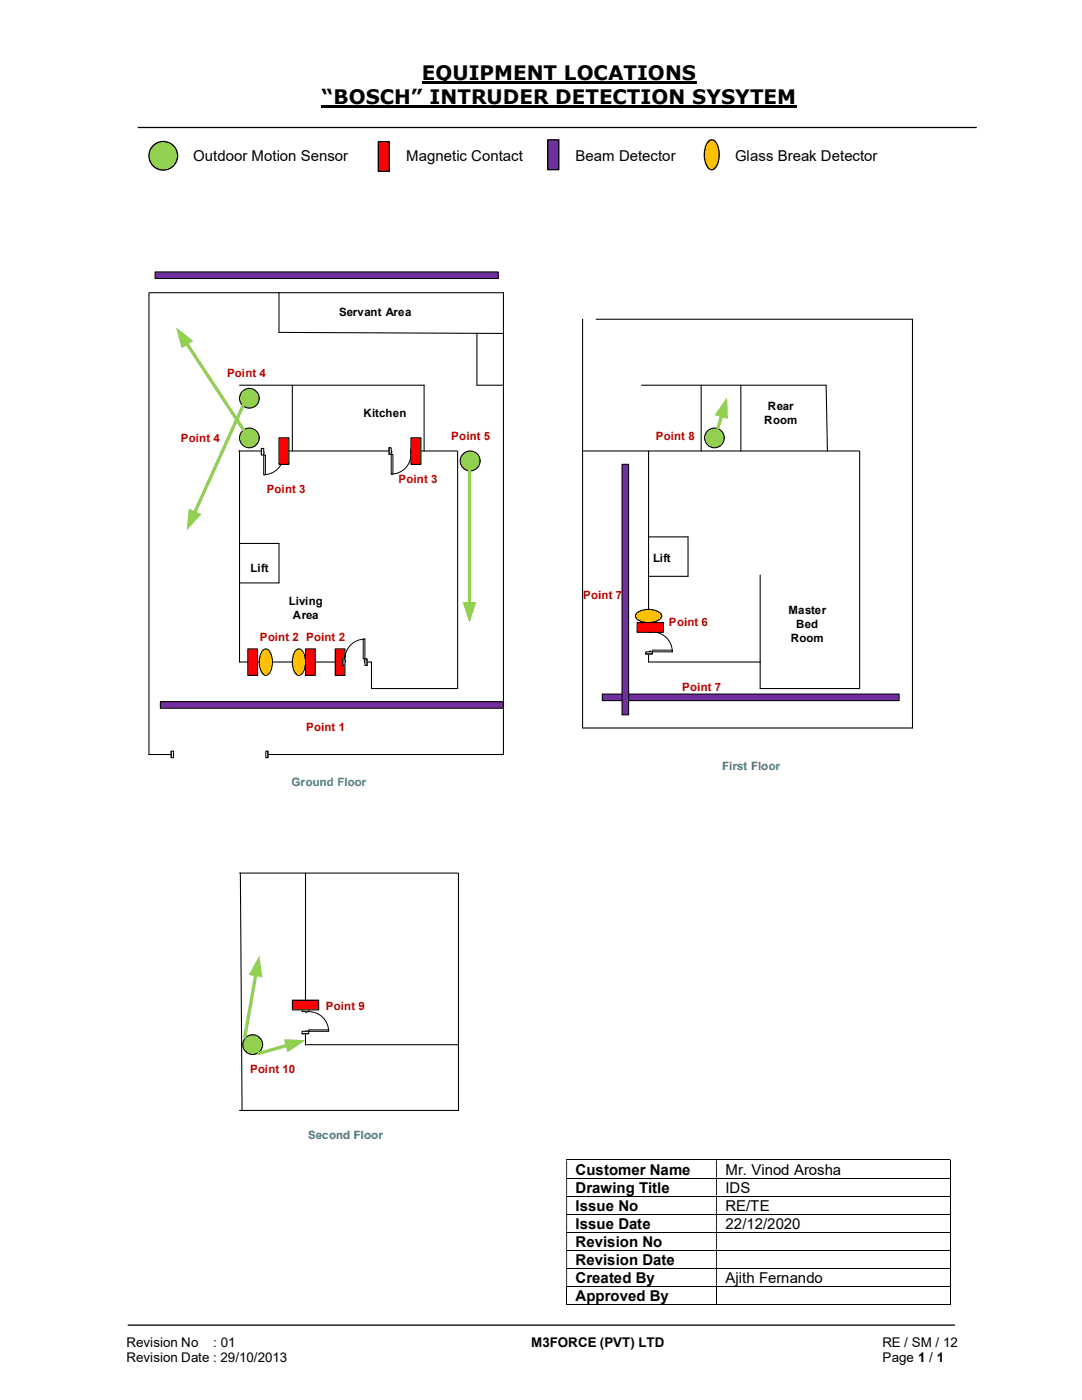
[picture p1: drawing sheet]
<svg xmlns="http://www.w3.org/2000/svg" width="216mm" height="279mm" viewBox="0 0 216 279" stroke-linecap="round" stroke-linejoin="round" font-family="sans-serif">
<path d="M84.2 16.5h54.8M64.2 21.3h94.8" fill="none" stroke="#000" stroke-width=".42"/>
<path d="M27.5 25.4h167.4M25.5 264.5h165" fill="none" stroke="#000" stroke-width=".25"/>
<g fill="none" stroke="#000" stroke-width=".2">
<path d="M113 231.5h76.5M113 235.1h76.5M113 238.7h76.5M189.6 231.6v3.4M189.6 235.2v3.4M189.6 238.8v3.5M113 242.3h76.5M113 245.9h76.5M113 249.5h76.5M113 253.1h76.5M113 256.7h76.5M113.1 256.8v3.6"/>
<path d="M143 256.8v3.6M189.6 242.4v3.4M189.6 246v3.4M189.6 249.6v3.5M189.6 253.2v3.4M189.6 256.8v3.6M113 260.3h29.9M143 260.3h46.5"/>
</g>
<g fill="#000">
<path d="M189.5 231.4h.2v.2h-.2zM113 231.6h.2v3.4h-.2zM142.9 231.6h.1v3.4h-.1z" fill-rule="evenodd"/>
<path d="M189.5 235h.2v.2h-.2zM113 235.2h.2v3.4h-.2zM142.9 235.2h.1v3.4h-.1z" fill-rule="evenodd"/>
<path d="M189.5 238.6h.2v.2h-.2zM113 238.8h.2v3.5h-.2zM142.9 238.8h.1v3.5h-.1z" fill-rule="evenodd"/>
<path d="M189.5 242.3h.2v.1h-.2zM113 242.4h.2v3.4h-.2zM142.9 242.4h.1v3.4h-.1z" fill-rule="evenodd"/>
<path d="M189.5 245.8h.2v.2h-.2zM113 246h.2v3.4h-.2zM142.9 246h.1v3.4h-.1z" fill-rule="evenodd"/>
<path d="M189.5 249.4h.2v.2h-.2zM113 249.6h.2v3.5h-.2zM142.9 249.6h.1v3.5h-.1z" fill-rule="evenodd"/>
<path d="M189.5 253.1h.2v.1h-.2zM113 253.2h.2v3.4h-.2zM142.9 253.2h.1v3.4h-.1z" fill-rule="evenodd"/>
</g>
<path d="M189.5 256.6h.2v.2h-.2zM189.5 260.3h.2v.1h-.2z" fill="#000"/>
<circle cx="32.6" cy="31.1" r="2.86" fill="#92d050"/>
<circle cx="32.6" cy="31.1" r="2.86" fill="none" stroke="#000" stroke-width=".25"/>
<path d="M32 140h68.5v1.4h-68.5z" fill-rule="evenodd" fill="#7030a0"/>
<path d="M29.7 58.4h70.8v92.2h-70.8v-92.1M55.7 58.4v7.9l44.8 .2M47.8 76.9h36.8v13.1M58.3 76.9v13.1M95.2 66.5v10.4h5.3M116.2 63.7v81.6h65.9v-81.6h-63.1M47.6 90h43.5M47.8 90v42.1h26.3v5.3h17.2v-47.4M47.8 108.5h7.9v7.8M151.7 114.8v17.3M32 140h68.5v1.4h-68.5zM61 208.5h30.5" fill="none" stroke="#000" stroke-width=".21"/>
<path d="M34.2 149.9h19.3v1.4h-19.3z" fill="#fff"/>
<path d="M34.2 149.9h19.3v1.4h-19.3z" fill="none" stroke="#fff" stroke-width=".2"/>
<path d="M53 149.9v1.3h.5v-1.3zM34.2 149.9h.4v1.3h-.4z" fill-rule="evenodd" fill="#fff"/>
<path d="M34.2 149.9h.4v1.3h-.4zM34.2 149.9v1.3M53 149.9h.5v1.3h-.5zM53.5 149.9v1.3" fill="none" stroke="#000" stroke-width=".2"/>
<path d="M128 76.9h36.8l.3 13.1M139.9 76.9v13.1M129.4 90v42.1h22.3v5.3h19.8v-47.4M47.8 174.2h43.5M48 174.2l.3 47.4M61 174.2v34.3M91.5 174.2v47.4h-43.7" fill="none" stroke="#000" stroke-width=".21"/>
<path d="M60.2 201.5h1.4v4.8h-1.4z" fill-rule="evenodd" fill="#fff"/>
<path d="M60.2 201.5h1.4v4.8h-1.4z" fill="none" stroke="#fff" stroke-width=".2"/>
<path d="M60.3 205.8v.5h1.3v-.5zM60.3 201.5h1.3v.4h-1.3z" fill-rule="evenodd" fill="#fff"/>
<path d="M61 205.8h-.7v.5h1.3v-.5h-.3M61 201.9h-.7v-.4h1.3v.4h-.3" fill="none" stroke="#000" stroke-width=".2"/>
<path d="M61 205.7l.3 .1zM61 201.9h.3v.1h-.3z" fill-rule="evenodd" fill="#fff"/>
<path d="M60.3 206.3h1.3M60.3 201.5h1.3M61 205.8h.3M61 201.9v.1h.3v-.1M61.6 201.9a4 4 0 0 1 4 3.9" fill="none" stroke="#000" stroke-width=".2"/>
<path d="M61.6 205.5h4v.3h-4z" fill="#fff"/>
<path d="M61.6 205.5h4v.3h-4z" fill="none" stroke="#000" stroke-width=".2"/>
<path d="M30.9 54.3h68.5v1.3h-68.5z" fill-rule="evenodd" fill="#7030a0"/>
<path d="M30.9 54.3h68.5v1.3h-68.5z" fill="none" stroke="#000" stroke-width=".21"/>
<path d="M120.2 138.5h59.2v1.3h-59.2z" fill-rule="evenodd" fill="#7030a0"/>
<path d="M120.2 138.5h59.2v1.3h-59.2z" fill="none" stroke="#000" stroke-width=".21"/>
<path d="M124.1 92.7h1.3v50h-1.3z" fill="#7030a0"/>
<path d="M116.2 90h55.2M124.1 92.7h1.3v50h-1.3z" fill="none" stroke="#000" stroke-width=".21"/>
<path d="M52.4 129.9a.88 .88 0 0 1 .9-.4 .88 .88 0 0 1 .7 .8 4 4 0 0 1-.6 4.4 .95 .95 0 0 1-1.3-.7 4.5 4.5 0 0 1 .3-4.1z" fill-rule="evenodd" fill="#ffc000"/>
<path d="M52.4 129.9a.88 .88 0 0 1 .9-.4 .88 .88 0 0 1 .7 .8 4 4 0 0 1-.6 4.4 .95 .95 0 0 1-1.3-.7 4.5 4.5 0 0 1 .3-4.1z" fill="none" stroke="#000" stroke-width=".21"/>
<path d="M59 129.9a.89 .89 0 0 1 .9-.4 .89 .89 0 0 1 .7 .8 4 4 0 0 1-.6 4.4 .96 .96 0 0 1-1.3-.7 4.6 4.6 0 0 1 .3-4.1z" fill-rule="evenodd" fill="#ffc000"/>
<path d="M59 129.9a.89 .89 0 0 1 .9-.4 .89 .89 0 0 1 .7 .8 4 4 0 0 1-.6 4.4 .96 .96 0 0 1-1.3-.7 4.6 4.6 0 0 1 .3-4.1z" fill="none" stroke="#000" stroke-width=".21"/>
<path d="M127.1 122.3a4 4 0 0 1 4.8 .3 .95 .95 0 0 1-.6 1.3 3.9 3.9 0 0 1-4.4-.6l-.1-.4z" fill-rule="evenodd" fill="#ffc000"/>
<path d="M127.1 122.3a4 4 0 0 1 4.8 .3 .95 .95 0 0 1-.6 1.3 3.9 3.9 0 0 1-4.4-.6l-.1-.4z" fill="none" stroke="#000" stroke-width=".21"/>
<path d="M58.3 199.6h5.3v1.9h-5.3z" fill-rule="evenodd" fill="#f00"/>
<path d="M58.3 199.6h5.3v1.9h-5.3z" fill="none" stroke="#000" stroke-width=".21"/>
<circle cx="49.8" cy="79.5" r="1.97" fill="#92d050"/>
<circle cx="49.8" cy="79.5" r="1.97" fill="none" stroke="#000" stroke-width=".21"/>
<circle cx="49.8" cy="87.4" r="1.97" fill="#92d050"/>
<circle cx="49.8" cy="87.4" r="1.97" fill="none" stroke="#000" stroke-width=".21"/>
<circle cx="50.4" cy="208.5" r="1.98" fill="#92d050"/>
<circle cx="50.4" cy="208.5" r="1.98" fill="none" stroke="#000" stroke-width=".21"/>
<circle cx="142.6" cy="87.4" r="1.96" fill="#92d050"/>
<circle cx="142.6" cy="87.4" r="1.96" fill="none" stroke="#000" stroke-width=".21"/>
<circle cx="93.8" cy="92" r="1.99" fill="#92d050"/>
<g fill="none" stroke="#000" stroke-width=".21">
<path d="M147.8 76.9v13.1"/>
<circle cx="93.8" cy="92" r="1.99"/>
</g>
<path d="M144 82.9l-.7 2.5" fill="none" stroke="#92d050" stroke-width=".64"/>
<path d="M145.1 79.3l.1 4.3-2.6-.8z" fill="#92d050"/>
<path d="M37.2 68.5l11.6 17.6" fill="none" stroke="#92d050" stroke-width=".64"/>
<path d="M35.1 65.4l3.5 2.6-2.4 1.5z" fill="#92d050"/>
<path d="M48.5 81l-9.7 21.4" fill="none" stroke="#92d050" stroke-width=".64"/>
<path d="M37.7 101.5l2.5 1.1-2.9 3.2z" fill="#92d050"/>
<path d="M93.7 94v26.5" fill="none" stroke="#92d050" stroke-width=".64"/>
<path d="M92.3 120.1h2.7l-1.3 4.1z" fill="#92d050"/>
<path d="M57.3 208.6l-5.7 1.6" fill="none" stroke="#92d050" stroke-width=".64"/>
<path d="M56.6 207.4l4.4 .2-3.6 2.4z" fill="#92d050"/>
<path d="M51.1 194.4l-2.2 12.6" fill="none" stroke="#92d050" stroke-width=".64"/>
<path d="M51.7 190.8l.7 4.2-2.7-.4z" fill="#92d050"/>
<path d="M61 129.5h1.9v5.3h-1.9z" fill="#f00"/>
<path d="M61 129.5h1.9v5.3h-1.9z" fill="none" stroke="#000" stroke-width=".21"/>
<path d="M49.4 129.5h2v5.3h-2z" fill="#f00"/>
<path d="M49.4 129.5h2v5.3h-2z" fill="none" stroke="#000" stroke-width=".21"/>
<path d="M66.9 129.5h1.9v5.3h-1.9z" fill="#f00"/>
<path d="M66.9 129.5h1.9v5.3h-1.9z" fill="none" stroke="#000" stroke-width=".21"/>
<path d="M68.4 131.4h4.8v1.4h-4.8z" fill="#fff"/>
<path d="M68.4 131.4h4.8v1.4h-4.8z" fill="none" stroke="#fff" stroke-width=".2"/>
<path d="M72.8 131.5v1.3h.4v-1.3zM68.4 131.5h.4v1.3h-.4z" fill-rule="evenodd" fill="#fff"/>
<path d="M68.8 131.8v-.3h-.4v1.3h.4v-.7M72.8 131.8v-.3h.4v1.3h-.4v-.7" fill="none" stroke="#000" stroke-width=".2"/>
<path d="M72.7 131.8v.3h.1v-.3zM68.8 131.8h.2v.3h-.2z" fill-rule="evenodd" fill="#fff"/>
<path d="M68.4 131.5v1.3M68.8 131.8h.2v.3h-.2M72.8 131.8h-.1v.3h.1M72.8 127.6a3.9 3.9 0 0 0-4 3.9M73.2 131.5v1.3" fill="none" stroke="#000" stroke-width=".2"/>
<path d="M72.5 127.6h.3v3.9h-.3z" fill-rule="evenodd" fill="#fff"/>
<path d="M72.5 127.6h.3v3.9h-.3z" fill="none" stroke="#000" stroke-width=".2"/>
<path d="M77.6 89.3h4.9v1.4h-4.9z" fill="#fff"/>
<path d="M77.6 89.3h4.9v1.4h-4.9z" fill="none" stroke="#fff" stroke-width=".2"/>
<path d="M77.6 89.4v1.3h.5v-1.3zM82 89.4h.5v1.3h-.5z" fill-rule="evenodd" fill="#fff"/>
<path d="M78.1 90v-.6h-.5v1.3h.5v-.4M82 90v-.6h.5v1.3h-.5v-.4" fill="none" stroke="#000" stroke-width=".2"/>
<path d="M78.1 90v.3h.1v-.3zM81.9 90l.1 .3z" fill-rule="evenodd" fill="#fff"/>
<path d="M77.6 89.4v1.3M78.1 90h.1v.3h-.1M82 90v.3M82 90.7a3.9 3.9 0 0 1-3.9 3.9M82.5 89.4v1.3" fill="none" stroke="#000" stroke-width=".2"/>
<path d="M78.1 90.7h.3v3.9h-.3z" fill-rule="evenodd" fill="#fff"/>
<path d="M78.1 90.7h.3v3.9h-.3z" fill="none" stroke="#000" stroke-width=".2"/>
<path d="M52.2 89.5h4.8v1.3h-4.8z" fill="#fff"/>
<path d="M52.2 89.5h4.8v1.3h-4.8z" fill="none" stroke="#fff" stroke-width=".2"/>
<path d="M52.2 89.5v1.3h.4v-1.3zM56.6 89.5h.4v1.3h-.4z" fill-rule="evenodd" fill="#fff"/>
<path d="M52.6 90.2v-.7h-.4v1.3h.4v-.3M56.6 90.2v-.7h.4v1.3h-.4v-.3" fill="none" stroke="#000" stroke-width=".2"/>
<path d="M52.6 90.2l.1 .3zM56.4 90.2h.2v.3h-.2z" fill-rule="evenodd" fill="#fff"/>
<path d="M52.2 89.5v1.3M52.6 90.2v.3M56.6 90.8a3.9 3.9 0 0 1-4 3.9M56.6 90.2h-.2v.3h.2M57 89.5v1.3" fill="none" stroke="#000" stroke-width=".2"/>
<path d="M52.6 90.8h.4v3.9h-.4z" fill-rule="evenodd" fill="#fff"/>
<path d="M52.6 90.8h.4v3.9h-.4z" fill="none" stroke="#000" stroke-width=".2"/>
<path d="M55.7 87.4h2v5.3h-2z" fill="#f00"/>
<path d="M55.7 87.4h2v5.3h-2z" fill="none" stroke="#000" stroke-width=".21"/>
<path d="M82 87.4h2v5.3h-2z" fill="#f00"/>
<path d="M82 87.4h2v5.3h-2z" fill="none" stroke="#000" stroke-width=".21"/>
<path d="M128.8 125.7h1.4v4.8h-1.4z" fill-rule="evenodd" fill="#fff"/>
<path d="M128.8 125.7h1.4v4.8h-1.4z" fill="none" stroke="#fff" stroke-width=".2"/>
<path d="M128.9 130.1v.4h1.3v-.4zM128.9 125.7h1.3v.4h-1.3z" fill-rule="evenodd" fill="#fff"/>
<path d="M129.5 130.1h-.6v.4h1.3v-.4h-.3M129.5 126.1h-.6v-.4h1.3v.4h-.3" fill="none" stroke="#000" stroke-width=".2"/>
<path d="M129.5 130v.1h.4v-.1zM129.5 126.1h.4v.1h-.4z" fill-rule="evenodd" fill="#fff"/>
<path d="M128.9 130.5h1.3M128.9 125.7h1.3M129.5 130.1v-.1h.4v.1M129.5 126.1v.1h.4v-.1M130.2 126.1a4 4 0 0 1 4 4" fill="none" stroke="#000" stroke-width=".2"/>
<path d="M130.2 129.8h4v.3h-4z" fill="#fff"/>
<path d="M130.2 129.8h4v.3h-4z" fill="none" stroke="#000" stroke-width=".2"/>
<path d="M127.1 124.2h5.3v2h-5.3z" fill-rule="evenodd" fill="#f00"/>
<path d="M47.8 116.3h7.9M129.4 107.1h7.9v7.9h-7.9M127.1 124.2h5.3v2h-5.3z" fill="none" stroke="#000" stroke-width=".21"/>
<path d="M75.5 28.3h2.2v5.9h-2.2z" fill="#f00"/>
<path d="M75.5 28.3h2.2v5.9h-2.2z" fill="none" stroke="#000" stroke-width=".25"/>
<path d="M109.3 27.9h2.2v6h-2.2z" fill="#7030a0"/>
<path d="M109.3 27.9h2.2v6h-2.2z" fill="none" stroke="#000" stroke-width=".25"/>
<path d="M141.3 28.3a1 1 0 0 1 1-.4 1 1 0 0 1 .8 .9 4.5 4.5 0 0 1-.7 5 1.08 1.08 0 0 1-1.4-.8 5.2 5.2 0 0 1 .3-4.7z" fill-rule="evenodd" fill="#ffc000"/>
<path d="M141.3 28.3a1 1 0 0 1 1-.4 1 1 0 0 1 .8 .9 4.5 4.5 0 0 1-.7 5 1.08 1.08 0 0 1-1.4-.8 5.2 5.2 0 0 1 .3-4.7z" fill="none" stroke="#000" stroke-width=".25"/>
<g font-size="4">
<text x="84.2" y="16">EQUIPMENT LOCATIONS</text>
<text x="64.2" y="20.8">“BOSCH” INTRUDER DETECTION SYSYTEM</text>
</g>
<g font-size="3">
<text x="38.6" y="32.1">Outdoor Motion Sensor</text>
<text x="81.1" y="32.1">Magnetic Contact</text>
<text x="114.8" y="32.1">Beam Detector</text>
<text x="146.7" y="32.1">Glass Break Detector</text>
<text x="114.9" y="234.4">Customer Name</text>
<text x="114.9" y="238">Drawing Title</text>
<text x="144.8" y="234.4">Mr. Vinod Arosha</text>
<text x="144.8" y="238">IDS</text>
<text x="114.9" y="241.6">Issue No</text>
<text x="114.9" y="245.2">Issue Date</text>
<text x="144.8" y="241.6">RE/TE</text>
<text x="144.8" y="245.2">22/12/2020</text>
<text x="114.9" y="248.8">Revision No</text>
<text x="114.9" y="252.4">Revision Date</text>
<text x="114.9" y="256">Created By</text>
<text x="144.8" y="256">Ajith Fernando</text>
<text x="114.9" y="259.6">Approved By</text>
</g>
<g font-size="2.7">
<text x="25.2" y="268.8">Revision No</text>
<text x="42.6" y="268.8">: 01</text>
<text x="106" y="268.8">M3FORCE (PVT) LTD</text>
<text x="176.1" y="268.8">RE / SM / 12</text>
<text x="25.2" y="271.8">Revision Date : 29/10/2013</text>
<text x="176.1" y="271.8">Page 1 / 1</text>
</g>
<g font-size="2.3">
<text x="67.6" y="63.1">Servant Area</text>
<text x="72.6" y="83.2">Kitchen</text>
<text x="153.2" y="81.8">Rear</text>
<text x="152.5" y="84.6">Room</text>
<text x="130.3" y="112.1">Lift</text>
<text x="50" y="114.2">Lift</text>
<text x="57.6" y="120.7">Living</text>
<text x="58.4" y="123.5">Area</text>
<text x="157.3" y="122.5">Master</text>
<text x="158.9" y="125.3">Bed</text>
<text x="157.8" y="128.1">Room</text>
</g>
<g font-size="2.3" fill="#c00000">
<text x="45.3" y="75.3">Point 4</text>
<text x="36.1" y="88.2">Point 4</text>
<text x="90" y="87.9">Point 5</text>
<text x="130.9" y="87.9">Point 8</text>
<text x="53.2" y="98.4">Point 3</text>
<text x="79.5" y="96.4">Point 3</text>
<text x="116.4" y="119.5">Point 7</text>
<text x="133.5" y="125">Point 6</text>
<text x="51.9" y="127.9">Point 2 Point 2</text>
<text x="136.1" y="137.9">Point 7</text>
<text x="61.1" y="145.8">Point 1</text>
<text x="65" y="201.6">Point 9</text>
<text x="49.9" y="214.2">Point 10</text>
</g>
<g font-size="2.3" fill="#0070c0">
<text x="144.1" y="153.7">First Floor</text>
<text x="58.2" y="156.9">Ground Floor</text>
<text x="61.5" y="227.4">Second Floor</text>
</g>
</svg>
